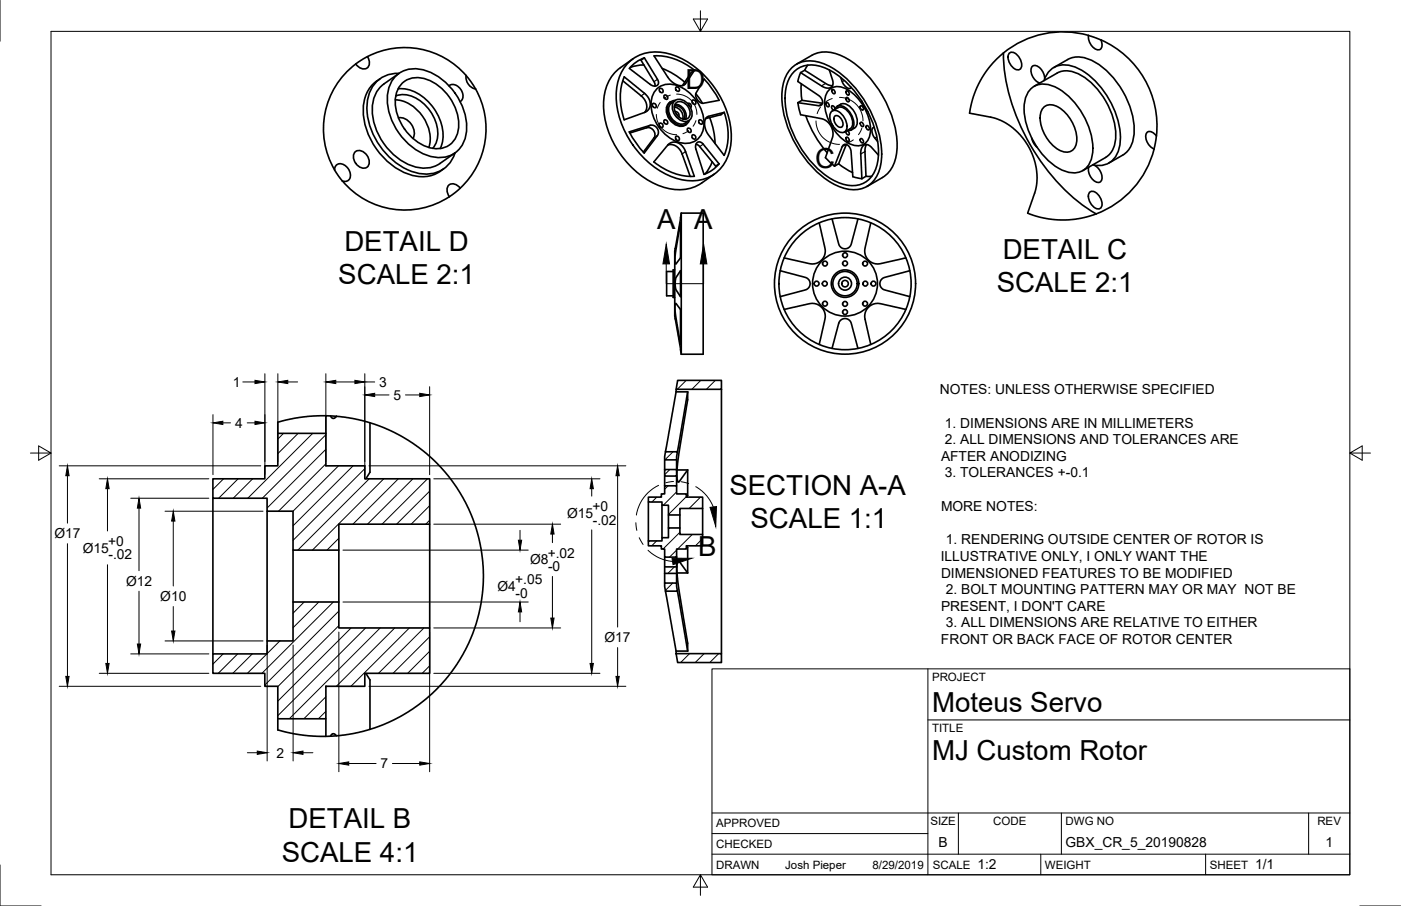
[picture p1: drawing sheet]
<svg xmlns="http://www.w3.org/2000/svg" width="432mm" height="279mm" viewBox="0 0 432 279" stroke-linecap="round" stroke-linejoin="round" font-family="sans-serif">
<!-- layer: Visible -->
<g fill="none" stroke="#000" stroke-width=".51">
<path d="M109.7 19.7a25.1 25.1 0 0 0-6.6 32.7M113.2 17.5l-3.6 2.2M113.3 17.5a2.23 2.23 0 0 1-1.2 3.8l-1.5-.6-1-1M113.3 17.5a25 25 0 0 1 31.7 7.5l1.3 2a25 25 0 0 1-4.5 31 2.22 2.22 0 0 0-1.9-1.3 2.22 2.22 0 0 0-2 1.1v1.7l.6 1.2M194 19a13.1 13.1 0 0 1 13.7-1.9 28.3 28.3 0 0 1 17.6 26.7 12.2 12.2 0 0 1-16.2 11.4 28 28 0 0 1-19.1-27.2 13.6 13.6 0 0 1 4-9zM195.1 18.1a17.6 17.6 0 0 0-7.5 7 21.4 21.4 0 0 0 1.5 19.1 26.7 26.7 0 0 0 17.6 14.1 12.7 12.7 0 0 0 9.6-1.9l3.9-2.7M198.6 17.8a10.3 10.3 0 0 0-4.6 3.3M201.6 17.2a18.6 18.6 0 0 1 12.5 4.5l-3 4.3-1 .4-1.3-.2-1.4-.7-1.3-1.3zM245.5 19.8l4.8-2.8a10.5 10.5 0 0 1 10.2 .7 33.5 33.5 0 0 1 16 27.9 10.5 10.5 0 0 1-4.5 9.1M309.2 16.4l-4 4-3 4.5-2.1 4.7-1.3 5.3 7.6 1.5 3 1.2 2.1 1.3 2.2 2 3.1 4 1.3 2.6 .9 2.4 .5 2.7 .1 2.5-.5 3.7-2.4 6.9 4.8 1.5 5.5 .6h2.7l3.2-.4 4.9-1.4M311 16.5a1.8 1.8 0 0 1 2.7 .7 3.2 3.2 0 0 1 .6 4.2 3.2 3.2 0 0 1-3.4-2.6 2.66 2.66 0 0 1 .1-2.3zM335.5 10.9l3.8 1.4"/>
<path d="M335.5 10.9a29 29 0 0 0-26.2 5.4 61.5 61.5 0 0 0 14.6 37.5 51.7 51.7 0 0 0 13.9 12.2 29 29 0 0 0 17.9-20.1M335.5 10.9a4 4 0 0 0 3.3 4.4 1.98 1.98 0 0 0 .5-3M339.3 12.3a29 29 0 0 1 17.1 29.6M116 25.1a11.7 11.7 0 0 0-3.8 11.8 22.2 22.2 0 0 0 14.9 17.2 10.3 10.3 0 0 0 9.7-2M116.2 25a9.1 9.1 0 0 1 6.8-2.4l-4.7 3.3a10.6 10.6 0 0 0-3.2 11.3 19.2 19.2 0 0 0 13.7 14.5 8.7 8.7 0 0 0 6.8-1.3l4.6-3.2a9.3 9.3 0 0 1-11.8 6.1 21.8 21.8 0 0 1-15.2-21.6 10.5 10.5 0 0 1 3-6.7zM117.2 24.3l-1.2 .8M121.8 30.8a12.2 12.2 0 0 1 10.6 10l.2 2.9-.4 1.8M122 29.6a9.1 9.1 0 0 1 9.8 3.6 11.2 11.2 0 0 1 2.6 10.9l-1 1.7M122.1 23.4a9.7 9.7 0 0 1 11.4-.7 19.4 19.4 0 0 1 10.2 18.5 8.4 8.4 0 0 1-11.5 6.9 19.2 19.2 0 0 1-12.7-19.5 9.2 9.2 0 0 1 2.6-5.2zM122.7 27.4a12.9 12.9 0 0 1 11.7 7.1 12.3 12.3 0 0 1 1.3 11.3M122.8 36.4a4.6 4.6 0 0 1 4.5 6.3M123.9 25.8a7.7 7.7 0 0 1 9.4-.5 15.5 15.5 0 0 1 7.9 14.9 6.6 6.6 0 0 1-9 5.3 15.4 15.4 0 0 1-10.2-15.9 7.2 7.2 0 0 1 1.9-3.8z"/>
<path d="M138.4 26.5a2.85 2.85 0 0 1 4.1 2l.2 1.5-.3 .8-.6 .5M143.7 23.3a3.7 3.7 0 0 0 2.9 4.1M191.9 24.9l5.9 4.9 .9 .9 .6 2-.1 1-.5 .9M192.4 23.7l6.6 5.4 .9 1.2 .5 1.5-.2 1.5-1.1 1.2-6.6 2.4a18 18 0 0 1-.1-13.2M194 21.1l6.7 5.1 1.1 .4 .7-.2 .4-.7-.1-1-4.2-6.9-1.1 .8 4.1 6.7 .2 1.3M198.5 20l-2.5 .3-1.8 .5M201.2 31.9a.68 .68 0 0 1 1 .4 .68 .68 0 0 1-.5 .9l-.6-.6zM202.3 27.5a6.6 6.6 0 0 1 8.6-.1 12.5 12.5 0 0 1 5.8 12.7 5.6 5.6 0 0 1-7.9 3.6 12.6 12.6 0 0 1-7.9-13.6l.8-1.8zM203.3 38a.68 .68 0 0 1 1 .4 .68 .68 0 0 1-.5 .9l-.6-.6zM203.3 27.3a.68 .68 0 0 1 1 .4 .68 .68 0 0 1-.5 .9l-.6-.6zM204.1 21.1a22.9 22.9 0 0 1 6.9 4.3M204.8 37a.68 .68 0 0 1 .9 .4 .68 .68 0 0 1-.5 .9l-.6-.6z"/>
<path d="M204.8 29.3a.68 .68 0 0 1 1 .4 .68 .68 0 0 1-.6 .9l-.6-.6zM206.7 31.4a3.4 3.4 0 0 0-.8 4.7 4.2 4.2 0 0 0 5.4 2.5M207.7 31.3a2.84 2.84 0 0 1 4.3 .6 3.7 3.7 0 0 1 .4 5.2 3.8 3.8 0 0 1-5-2.8l-.2-.7a2.83 2.83 0 0 1 .5-2.3zM207.8 33a3.1 3.1 0 0 1 2.6 3.7M207.8 32.7a2.8 2.8 0 0 1 2.9 4.1M208 32.2a3.5 3.5 0 0 1 3.3 4.6M208.1 34.4a1.16 1.16 0 0 1 1.1 1.6M208.2 31.9a2.44 2.44 0 0 1 3.8 .9 2.3 2.3 0 0 1-1 4 3.5 3.5 0 0 1-2.8-4.9zM208.4 26.9a.68 .68 0 0 1 1 .3 .68 .68 0 0 1-.6 .9l-.6-.6zM211.3 37.9a3.8 3.8 0 0 1-5-2.8l-.2-.7a2.93 2.93 0 0 1 2-3.4 2.63 2.63 0 0 0-2.3 3.7 5 5 0 0 0 4.9 4 2.25 2.25 0 0 0 1.7-1.6l-1.1 .9M211.5 38.4l-.2 .2M212 31.9a.77 .77 0 0 1 .9 .3 .77 .77 0 0 1-.1 1"/>
<path d="M212 39.6a.68 .68 0 0 1 1 .3 .68 .68 0 0 1-.6 .9l-.6-.6zM213.4 30.9a.68 .68 0 0 1 1 .4 .68 .68 0 0 1-.5 .9l-.6-.6zM214.1 21.7l-1.1 .7-2.7 4M214.5 28.9l2 3M215.5 37a.68 .68 0 0 1 1 .4 .68 .68 0 0 1-.6 .9l-.5-.6zM217 24.4l-2.6 4.5 .1 .9 .5 1 .5 .6 .9 .5 5.2-1M217 24.4l2.3 2.7 2.4 3.8M218.7 36.3a23.1 23.1 0 0 1 1.7 7.9M223.2 34.6l-5.1 1.4-.6 .6-.4 1.2 .2 1.6 .6 1.5 5.3 7M223.2 34.6l-1 .8-4.7 1.2M223.2 34.7a18.6 18.6 0 0 1 0 13.2M243.6 21.4a8.5 8.5 0 0 1 9.7-2 29.9 29.9 0 0 1 15.6 16.2 24.9 24.9 0 0 1 2.2 16.8 8.3 8.3 0 0 1-11.6 5.4 29.9 29.9 0 0 1-15.7-16.1 24.9 24.9 0 0 1-2.1-16.8l.5-1.3z"/>
<path d="M244.4 22.4a8 8 0 0 1 9.1-1.7 28.5 28.5 0 0 1 15.1 16.1 21.1 21.1 0 0 1 1 16 7.8 7.8 0 0 1-10.3 3.8 28.5 28.5 0 0 1-15.2-16.2 21.1 21.1 0 0 1-1-15.9zM245.9 31.7l.9 3.7M246.8 22.4l-.7 1.8a1.04 1.04 0 0 0 .7 1.5l5.7 3.9 .8 .9 .2 1.1-.3 .7-.7 .3-6.6-.9M246.8 35.4l6.7 1.3 1.4 .7 .9 1.1 .8 1.6 .1 1.6-2.3 6.9 2.8 2.6M247 25.8l-.1 2.1 .3 3M247.2 30.9l6.3 .9M247.2 30.9l-1.3 .8M248 21.7l6.9 4.3 1.7 .4M248.4 35.7a34.6 34.6 0 0 0 6.5 11.4M249 20.1l-1 1.6M254.6 31.7a.76 .76 0 0 1 .8 .4 .76 .76 0 0 1-.1 .9l-.6-.5zM255.3 28a4.3 4.3 0 0 1 5.9-.4 15.2 15.2 0 0 1 7 13.5 4 4 0 0 1-5.9 3.4 15 15 0 0 1-8.1-13.9l.3-1z"/>
<path d="M255.6 21.6l1 3 .2 1.2-.4 .9-1 .5-1.7-.4-6.9-4.4 1.2-.7M256.3 34.3a2.38 2.38 0 0 1 3.1 .9 4.9 4.9 0 0 1 1.4 5 1.82 1.82 0 0 1-2.9 0 5.2 5.2 0 0 1-1.9-5.5zM256.3 38.2l.5 .7M256.4 27.7a.76 .76 0 0 1 .8 .3 .76 .76 0 0 1-.1 .9l-.6-.4zM256.5 34.2l1.8-1a3.7 3.7 0 0 1 4.1 2.9 2.87 2.87 0 0 1-.4 3.6l-1.7 1M257.3 35.8a1.78 1.78 0 0 1 2.3 1.5 1.08 1.08 0 0 1 .2 1.4 1.08 1.08 0 0 1-1.4 .4 2.61 2.61 0 0 1-1.1-3.3zM257.3 33.8a1.85 1.85 0 0 1 3.2-.6 5.8 5.8 0 0 1 2.3 6.4 1.57 1.57 0 0 1-1.8 .7M257.3 33.6l-.3-.8-.6-.1v.7l.6 .6M258 32.8a3.1 3.1 0 0 1 4.9 1.1 4.8 4.8 0 0 1 .8 5.3l-1.4 .9M259.1 23.9l.7 1.7 .8 1.1 1.1 .6 .6-.4M260.8 30.1a.76 .76 0 0 1 .8 .4 .76 .76 0 0 1-.1 .9l-.6-.5zM260.8 28.1a.76 .76 0 0 1 .8 .4 .76 .76 0 0 1-.1 .9l-.6-.5z"/>
<path d="M265.2 32.7a.76 .76 0 0 1 .8 .4 .76 .76 0 0 1-.1 .9l-.7-.5zM265.2 37.8a.76 .76 0 0 1 .8 .3 .76 .76 0 0 1-.1 .9l-.6-.4zM265.5 31.1l.8 1.8 1.2 1.6M267 38.8a.76 .76 0 0 1 .8 .4 .76 .76 0 0 1-.1 .9l-.6-.5zM269.5 39.3h-.3l-.4 .5v1.1l.4 1.1 1.3 1.6M318 27.2a7 7 0 0 1 8.2 .2 23 23 0 0 1 10.6 19.7 6.1 6.1 0 0 1-9.3 5.4 22.7 22.7 0 0 1-11.8-20.4 7.6 7.6 0 0 1 2.3-4.9zM321.7 33.1a3.9 3.9 0 0 1 5.4 .5 11.6 11.6 0 0 1 4.5 11.2 3.3 3.3 0 0 1-5.4 1.4 12.2 12.2 0 0 1-5.6-10.9l.3-.9zM321.8 24.8a6.5 6.5 0 0 1 8.9-4.4 23.6 23.6 0 0 1 12.8 13.6 17.3 17.3 0 0 1 .7 13.7 6.2 6.2 0 0 1-7.4 3.1M322 24.3a4.2 4.2 0 0 0-3.1-4.1 1.59 1.59 0 0 0-1 2.5l.8 1.6 .9 .9 .9 .4M324.8 20.8l4.3-2.4a8.9 8.9 0 0 1 9.1 1.2 26.5 26.5 0 0 1 11.4 21.1 8.4 8.4 0 0 1-3.6 7.1l-4.2 2.5M325.8 22.5a8.2 8.2 0 0 1 8.7 1.5 23.1 23.1 0 0 1 9.3 19 6.9 6.9 0 0 1-3 5.5l-7.1 4.1M325.8 22.5l-7.1 4.1"/>
<path d="M103.5 51.1a2.64 2.64 0 0 1 4.1 1.4 2.16 2.16 0 0 1-1.1 3.5l-1-.2-2.2-3.1a1.11 1.11 0 0 1 .2-1.6zM105.5 55.8a25.1 25.1 0 0 0 33 4.9M109.3 47a2.44 2.44 0 0 1 3.8 .9 2.3 2.3 0 0 1-.9 4 3.5 3.5 0 0 1-2.9-4.9zM141.8 58.1l-3.3 2.6M194 40.7l7-2.1 1.4 .7 .4 .8 .1 .9-.3 .8-4 5.4-2.3-2.7zM194.1 41l5.6-1.7 .8 .2 .9 .6 .4 1-.1 1.2-3.4 4.6M201.5 50l4.6-5.5 1.2-.6 1.4 .1 1.3 .7 1 1.3 3 8.4M201.5 49.9a18.6 18.6 0 0 0 12.5 4.5M205.8 44.7l1-.1 1 .1 .9 .6 1 1 3 8.1M208.4 42a.68 .68 0 0 1 .9 .4 .68 .68 0 0 1-.5 .9l-.6-.6zM213.4 41.6a.68 .68 0 0 1 1 .4 .68 .68 0 0 1-.5 .9l-.6-.6zM214.5 44.5l1.1 .7 5 6 1-.7-5.1-6.3-.8-.4-.8 .1-.5 .8v.9l2.6 8.2a10.3 10.3 0 0 0 4.6-3.3"/>
<path d="M219.5 49.9l-1.1 2.3-1.1 1.4M257.2 51.2l2.5-6.2 .6-.5 .8 .1 .7 .7 .5 1.2 .5 7.1a.95 .95 0 0 0 1 1.2l1.8 .3M258.5 50.5l2.4 1.7 1.9 1M260.8 42.4a.76 .76 0 0 1 .8 .4 .76 .76 0 0 1-.1 .9l-.6-.5zM260.8 44.6l-2.4 5.9-1.2 .7M261.2 40.3l.5 .7-.1 .6-.7-.3-.2-.8M265.2 42.8a.76 .76 0 0 1 .8 .4 .76 .76 0 0 1-.1 .9l-.7-.5zM266.9 54.4l-1.3 .7M267.1 44.6l-.5 1.9 .3 7.9M268.7 54.4h-1.8M270.7 47.8l-3-3-1-.2-.9 .6-.5 1.8 .3 8.1M272 54.8l-4.8 2.7"/>
<path d="M318 42.5l.6 1.6 1.1 1.3M335.7 59.4a1.8 1.8 0 0 1 2.8 .7 3.2 3.2 0 0 1 .6 4.2 3.2 3.2 0 0 1-3.4-2.6 2.66 2.66 0 0 1 0-2.3zM337.3 51a4.2 4.2 0 0 1 2.2 4.7 1.61 1.61 0 0 1-2.8-.4l-1-1.6-.2-1.2 .1-.9M353.5 40.9a1.92 1.92 0 0 1 2.8 1.5l-.6 3.6a4 4 0 0 1-2.2-5.1zM209.7 68.7v10.8l-1.4 1.9-.3-.9 .1-2.1zM210 65.7h6.7v43.5h-6.7M210 65.7v43.5M210 65.7l-2 11.8v20l2 11.7M252.5 68.7l1.9 8.6-.2 1.2-.8 1.5-1.5 1.1-1.7 .3-8.5-1.9M256.4 67.5l2.2 8 .7 .9 1 .3 1.2-.3 .8-.9 2.1-8M268.4 68.7l-1.9 8.6 .3 1.6 .7 1.2 1.4 1 1.7 .3 8.6-1.9M207.5 83.7h-2v7.5h2"/>
<path d="M208 83.2h-.5v8.5h.5M208.2 93.6l1.5 1.8v10.9l-1.6-9.7-.1-2.1zM209.7 83.5v8l-1.4-2.1-.2-1.7 .2-1.9zM240.5 83.5l7.9 2.1 1 .8 .3 .9-.3 1.3-1 .7-7.9 2.2M241.7 95.4l8.5-1.8 1.3 .1 1.4 .8 1.1 1.5 .4 1.7-1.9 8.6M279.2 95.4l-8.6-1.8-1.7 .3-1.4 1-.7 1.2-.3 1.6 1.9 8.6M280.4 83.5l-8 2.1-.9 .8-.3 .9 .3 1.3 .9 .7 8 2.2M208.9 117.3h13.5v2.8h-14zM256.4 107.5l2.2-8 .7-.9 1-.4 1.2 .4 .8 .9 2.1 8M100.4 128.2l-7.6 .5-7.2 1.5v3.4M101.8 128.3l.8 .7h.5l.6-.6M103.7 128.4l7.7 1.2 4.1 1.2 4.2 1.7 4 2 3.3 2.1 4.3 3.2 2.9 2.5 3.2 3.5 2.1 2.7 3.2 5 1.8 3.6 1.8 4.6 1 3.4 .9 3.9 .6 4.3 .2 3.9-.2 4.8-1.2 7.3-1.3 4.3-1.8 4.6-3.6 6.6-2.9 3.9-2.5 2.9-2.4 2.3-4 3.4-3.3 2.2-4.3 2.5-3.7 1.6-3.8 1.3"/>
<path d="M103.7 128.4l-3.3-.2v5.4M114 130.4v15.2l-1.2 2.1M205.1 139.3h3.7l-.3 2.5h-3.6zM208.4 120.1v.7M208.4 120.8l-3.3 18.5M208.4 120.8h3.5M211.9 120.8v2.8l-3 19.1-.3 3.9 .4 2 .3-.1 2.6-3.6M211.9 120.8l-3.1 18.5M222.4 120.1v81.5M65.6 147.7h16v-4h4v-10.1h14.8v10.1h12v4h20v13.9h-28v8.1h-14.1v-12.1h-8v-4h-16.7zM65.6 153.6v48.1M82.3 157.6v40.1"/>
<path d="M199.8 153.3h4v-1h1.1v-2.5h3.6v2.5h3v1h5.1v3.5h-7.1v2h-3.5v-3h-2v-1h-4.2zM199.8 154.8v12M204 155.8v10M204.9 144.8h3.6v2h-3.6zM204.9 141.8v3M204.9 146.8v3M206 158.8v4M208.5 141.8v3M208.5 146.8v3M208.7 144.9h3.2M209.5 158.8v4M211.9 144.9v7.9l-.3 .5"/>
<path d="M216.6 156.8v8M90.3 169.7v16M104.4 169.7v16M132.4 161.6v32.1M199.8 166.8h4.2v-1h2v-3h3.5v2h7.1v3.5h-5.1v1h-3v2.5h-3.6v-2.5h-1.1v-1h-4zM204.9 179.8h3.6l.3 2.5h-3.7zM204.9 171.8v3h3.6M204.9 176.8v3M204.9 176.8h3.6M204.9 174.8v2M208.5 171.8v3M208.5 176.8v3"/>
<path d="M208.5 174.8v2M208.7 176.7h3.2M211.6 168.3l.3 .5v7.9M211.9 176.7l-2.6-3.6-.3-.1-.4 2 .3 3.9 3 19.1v2.8M205.1 182.3l3.3 18.5M208.8 182.3l3.1 18.5M65.6 201.7h16.7v-4h8v-12h14.1v8h28v13.9h-20v4h-12v10.1h-14.8v-10.1h-4v-4h-16zM112.8 207.6l1.2 2.1v15.2M208.4 201.6h14v2.7h-13.5zM208.4 200.8v.8M208.4 200.8h3.5M85.6 221.7v3.4l4.8 1.2 3.3 .5 4.9 .3 5.1-.2 5.8-.8 4.5-1.2"/>
<path d="M100.4 221.7v5.4M103.7 226.9l-.6-.6h-.5l-.8 .7"/>
<circle cx="260.4" cy="78.7" r=".75"/>
<circle cx="251.7" cy="87.5" r=".75"/>
<circle cx="254.2" cy="87.5" r=".75"/>
<circle cx="254.3" cy="81.3" r=".75"/>
<circle cx="254.3" cy="93.7" r=".75"/>
<circle cx="260.4" cy="87.5" r="21.8"/>
<circle cx="260.4" cy="87.5" r="4.2"/>
<circle cx="260.4" cy="87.5" r="3.8"/>
<circle cx="260.4" cy="81.2" r=".75"/>
<circle cx="260.4" cy="96.2" r=".75"/>
<circle cx="260.4" cy="93.7" r=".75"/>
<circle cx="260.4" cy="87.5" r="1.01"/>
<circle cx="260.4" cy="87.5" r="2"/>
<circle cx="260.4" cy="87.5" r="10"/>
<circle cx="260.4" cy="87.5" r="20.4"/>
<circle cx="266.6" cy="93.7" r=".75"/>
<circle cx="266.6" cy="81.3" r=".75"/>
<circle cx="266.7" cy="87.5" r=".75"/>
<circle cx="269.2" cy="87.5" r=".75"/>
</g>
<!-- layer: Visible Narrow -->
<g fill="none" stroke="#000" stroke-width=".36">
<path d="M198.7 28.8l-1.1 .8M200.4 38.7l-1.1 .7M202.6 24.4l-1 .8M211.3 25.7l-.8 .7M218.4 35.9l-.8 .6M253.5 31.9l-1.2 .7M254.5 25.7l-1.3 .8M260.2 24.8l-.6 .4M202.6 41.8l-1.1 .8M211.3 46.7l-1.1 .8M216.7 44.5l-1 .7M260.8 44.5l-1.2 .7"/>
<path d="M266.6 46.7l-1.3 .8M270.2 42.2l-.6 .4"/>
</g>
<!-- layer: Border -->
<path d="M0 0v12.7M15.7 9.7h400.3v260.1h-400.3zM215.9 3.3v6.4l-2.2-3.8h4.4l-2.2 3.8M9.4 139.7h6.3l-3.8-2.2v4.4l3.8-2.2M416 139.7l3.8 2.2v-4.4l-3.8 2.2h6.4M0 266.7v12.7h12.7M215.9 269.8l2.2 3.8h-4.4l2.2-3.8v6.3M419.1 279.4h12.7" fill="none" stroke="#000" stroke-width=".31"/>
<!-- layer: Titleblock -->
<path d="M219.4 206.3h196.6v63.5h-196.6zM286 206.3v63.5M286 222h130M219.4 257.1h66.6M219.4 250.7h196.6M295.4 250.7v12.7M327.1 250.7v12.7M403.3 250.7v12.7M219.4 263.4h196.6M320.8 263.4v6.4M371.6 263.4v6.4" fill="none" stroke="#000" stroke-width=".31"/>
<!-- layer: Hatching -->
<g fill="none" stroke="#000" stroke-width=".31">
<path d="M211.5 117.3l-2.8 2.8M216 117.3l-2.8 2.8M220.5 117.3l-2.8 2.8M222.3 119.9l-.1 .2M87.4 133.6l-1.8 1.8M91.9 133.6l-6.3 6.3M96.4 133.6l-20 20M100.4 134.1l-19.5 19.5M100.4 138.6l-18.1 18.1M207.4 139.3l-2.5 2.5M68.9 147.7l-3.3 3.2M73.4 147.7l-6 5.9"/>
<path d="M77.9 147.7l-6 5.9M81.9 143.7l-.3 .2M100.4 143l-14.6 14.6M104.3 143.7l-14 13.9M108.8 143.7l-18.5 18.4M112.4 144.5l-22.1 22.1M113.8 147.7l-22 22M118.3 147.7l-22 22M122.8 147.7l-14 13.9M127.3 147.7l-14 13.9M131.8 147.7l-14 13.9M132.4 151.5l-10.2 10.1"/>
<path d="M132.4 156l-5.7 5.6M202.4 153.3l-1.5 1.5M205.9 149.8l-1 1.1M206.4 144.8l-1.5 1.6M208.6 151.7l-4.2 4.1M211.5 153.2l-5.5 5.5M215.9 153.3l-3.5 3.5M104.4 166l-3.6 3.7M132.4 160.4l-1.2 1.2M202.4 166.8l-1.5 1.5M206.4 162.8l-.4 .4M207.3 179.8l-2.2 2.3"/>
<path d="M207.9 174.8l-2.1 2M208.6 169.6l-2.2 2.2M209.5 164.1l-5.1 5.2M213.4 164.8l-4.5 4.5M216.5 166.1l-2.1 2.2M86.3 197.7l-4 3.9M93.7 185.7l-3.4 3.4M98.3 185.7l-8 7.9M102.7 185.7l-22 21.9M104.4 188.4l-22.8 22.8M104.4 192.9l-18.8 18.8M108.2 193.7l-22.6 22.5"/>
<path d="M112.7 193.7l-27.1 27M117.2 193.7l-28 27.9M121.7 193.7l-18 17.9M126.2 193.7l-18 17.9M130.7 193.7l-14.1 13.9M132.4 196.4l-11.3 11.2M68.8 201.7l-3.2 3.1M73.3 201.7l-6 5.9M77.8 201.7l-6 5.9M82.3 201.7l-6.1 5.9M100.4 214.9l-6.7 6.7M100.4 219.4l-2.2 2.2"/>
<path d="M132.4 200.9l-6.8 6.7M132.4 205.3l-2.3 2.3M212.5 201.6l-2.7 2.7M217 201.6l-2.7 2.7M221.5 201.6l-2.7 2.7"/>
</g>
<!-- layer: Annotations -->
<g fill="none" stroke="#000" stroke-width=".31">
<path d="M202.3 35.3a6.2 6.2 0 0 0 6.3 6.2M203.5 31.6l-.9 1.8M206.6 29.3l-1.7 .9M208.5 29a6.3 6.3 0 0 1 6.3 6.3M214.5 37.2l-.9 1.7M251.5 37.3a7.2 7.2 0 0 0 7.3 7.2M252.9 33l-1 2.1M256.5 30.4l-2 1M258.7 30a7.2 7.2 0 0 1 7.3 7.3M265.6 39.5l-1 2M212.2 40.3l-1.7 .9M263 43.1l-2 1.1"/>
<path d="M205.3 81.4v6.1h11.6v-6.1M203 149.7a12.4 12.4 0 0 0-6.9 9.1M207.6 148.5l-2.4 .4M210 148.6l2.3 .5M214.4 150.1a12.2 12.2 0 0 1 5.4 6.2M196 161.2l.3 2.4M197 165.8l1.2 2.1M199.7 169.7a12.3 12.3 0 0 0 7.6 3.4"/>
</g>
<path d="M205.3 75.3l1.1 6.1h-2.1zM216.9 75.3l1 6.1h-2.1zM218.8 156.5l2-.3-.2 6.1zM207.1 172.1l6.1 .1-5.8 1.9z" fill="#000" stroke="#000" stroke-width=".31"/>
<!-- layer: Dimensions -->
<g fill="none" stroke="#000" stroke-width=".31">
<path d="M74.8 117.8h3.8M81.6 115.3v31.1M85.6 115.3v27.1M88.7 117.8h3M100.4 115.3v27.1M103.5 117.8h5.9M112.4 117.8h3.1M112.4 115.3v31.1M132.4 119.3v27.1M65.6 127.9v18.5M68.7 130.4h2.4M76.2 130.4h2.4"/>
<path d="M115.5 121.8h4.4M125 121.8h4.4M18.2 143.7h62.2M20.8 146.7v14.6M30.6 147.7h33.8M33.1 150.7v13M40.3 153.6h24.1M42.8 156.7v19.3M50.9 157.6h30.2M113.7 143.7h79.2M133.7 147.7h51.2M182.4 150.7v2.3"/>
<path d="M190.4 146.7v46.7M20.8 167.7v40.9M33.1 174.2v30.4M53.4 160.7v20M105.7 169.7h57.1M133.7 161.6h39.1M160.3 163.6v3M170.3 164.7v2.6M170.3 177.8v12.8M182.4 163.4v41.2M42.8 182.3v16.3M50.9 197.7h30.2"/>
<path d="M53.4 187v7.6M82.3 198.9v35.8M90.3 198.9v35.8M104.4 194.9v43.1M105.7 185.7h57.1M132.4 194.9v43.1M133.7 193.7h39.1M160.3 188.7v3M190.4 199.7v8.9M18.2 211.6h62.2M30.6 207.6h33.8M40.3 201.7h24.1"/>
<path d="M113.7 211.6h79.2M133.7 207.6h51.2M76.2 232.1h3.1M93.4 232.1h3M107.5 235.5h8.4M120.9 235.5h8.5"/>
</g>
<g fill="#000" stroke="#000" stroke-width=".31">
<path d="M78.6 117.3l3 .5-3 .5zM85.6 117.8l3.1-.5v1zM100.4 117.8l3.1-.5v1zM109.4 117.3l3 .5-3 .5zM65.6 130.4l3.1-.5v1zM78.6 129.9l3 .5-3 .5zM112.4 121.8l3.1-.5v1zM129.4 121.3l3 .5-3 .5zM20.8 143.7l.5 3h-1zM33.1 147.7l.5 3h-1zM42.8 153.6l.5 3.1h-1zM182.4 147.7l.5 3h-1z"/>
<path d="M190.4 143.7l.5 3h-1.1zM53.4 157.6l.5 3.1h-1zM159.8 166.6h1l-.5 3.1zM170.3 161.6l.5 3.1h-1zM42.3 198.6h1l-.5 3.1zM52.9 194.6h1l-.5 3.1zM160.3 185.7l.5 3h-1zM169.8 190.6h1l-.5 3.1zM20.3 208.6h1l-.5 3zM32.6 204.6h1l-.5 3zM181.9 204.6h1l-.5 3zM189.8 208.6h1.1l-.5 3z"/>
<path d="M79.3 231.6l3 .5-3 .5zM90.3 232.1l3.1-.5v1zM104.4 235.5l3.1-.5v1zM129.4 235l3 .5-3 .5z"/>
</g>
<g font-size="8.5">
<text x="211.3" y="27.5">D</text>
<text x="251.3" y="51.7">C</text>
<text x="202.5" y="70.7">A A</text>
<text x="106.1" y="77.3">DETAIL D</text>
<text x="309" y="79.8">DETAIL C</text>
<text x="104.3" y="87.6">SCALE 2:1</text>
<text x="307.2" y="90.1">SCALE 2:1</text>
<text x="224.8" y="152.5">SECTION A-A</text>
<text x="231.3" y="162.8">SCALE 1:1</text>
<text x="215.2" y="171.4">B</text>
<text x="287.3" y="219.5">Moteus Servo</text>
<text x="287.3" y="234.5">MJ Custom Rotor</text>
<text x="88.9" y="255.5">DETAIL B</text>
<text x="86.8" y="265.7">SCALE 4:1</text>
</g>
<g font-size="4.3">
<text x="71.7" y="119.3">1</text>
<text x="116.8" y="119.3">3</text>
<text x="121.2" y="123.3">5</text>
<text x="289.7" y="121.6">NOTES: UNLESS OTHERWISE SPECIFIED</text>
<text x="72.5" y="131.9">4</text>
<text x="291.2" y="131.8">1. DIMENSIONS ARE IN MILLIMETERS</text>
<text x="291.2" y="137">2. ALL DIMENSIONS AND TOLERANCES ARE</text>
<text x="290" y="142.1">AFTER ANODIZING</text>
<text x="291.2" y="147.2">3. TOLERANCES +-0.1</text>
<text x="174.8" y="159.7">Ø15</text>
<text x="182.6" y="157.6">+0</text>
<text x="182.7" y="161.8">-.02</text>
<text x="290" y="157.6">MORE NOTES:</text>
<text x="16.8" y="166">Ø17</text>
<text x="291.5" y="167.8">1. RENDERING OUTSIDE CENTER OF ROTOR IS</text>
<text x="25.5" y="170.4">Ø15</text>
<text x="33.3" y="168.4">+0</text>
<text x="33.4" y="172.5">-.02</text>
<text x="168.8" y="172">+.02</text>
<text x="289.9" y="173">ILLUSTRATIVE ONLY, I ONLY WANT THE</text>
<text x="163.4" y="174">Ø8</text>
<text x="168.9" y="176.1">-0</text>
<text x="290" y="178.1">DIMENSIONED FEATURES TO BE MODIFIED</text>
<text x="38.8" y="180.6">Ø12</text>
<text x="49.4" y="185.4">Ø10</text>
<text x="153.3" y="182.3">Ø4</text>
<text x="158.8" y="180.2">+.05</text>
<text x="158.9" y="184.4">-0</text>
<text x="291.5" y="183.2">2. BOLT MOUNTING PATTERN MAY OR MAY NOT BE</text>
<text x="290" y="188.4">PRESENT, I DON'T CARE</text>
<text x="186.3" y="198">Ø17</text>
<text x="291.5" y="193.5">3. ALL DIMENSIONS ARE RELATIVE TO EITHER</text>
<text x="290" y="198.6">FRONT OR BACK FACE OF ROTOR CENTER</text>
<text x="85.2" y="233.7">2</text>
<text x="117.2" y="237">7</text>
<text x="289.3" y="261.2">B</text>
<text x="328.4" y="261.2">GBX_CR_5_20190828</text>
<text x="408.5" y="261.2">1</text>
<text x="301.2" y="268.1">1:2</text>
<text x="386.8" y="268.1">1/1</text>
</g>
<g font-size="3.5">
<text x="287.3" y="210.1">PROJECT</text>
<text x="287.3" y="225.8">TITLE</text>
<text x="220.7" y="255.2">APPROVED</text>
<text x="286.7" y="254.5">SIZE</text>
<text x="306.1" y="254.5">CODE</text>
<text x="328.4" y="254.5">DWG NO</text>
<text x="406" y="254.5">REV</text>
<text x="220.7" y="261.5">CHECKED</text>
<text x="220.7" y="267.9">DRAWN</text>
<text x="242" y="267.9">Josh Pieper</text>
<text x="268.9" y="267.9">8/29/2019</text>
<text x="287.5" y="267.9">SCALE</text>
<text x="322.1" y="267.9">WEIGHT</text>
<text x="372.9" y="267.9">SHEET</text>
</g>
</svg>
